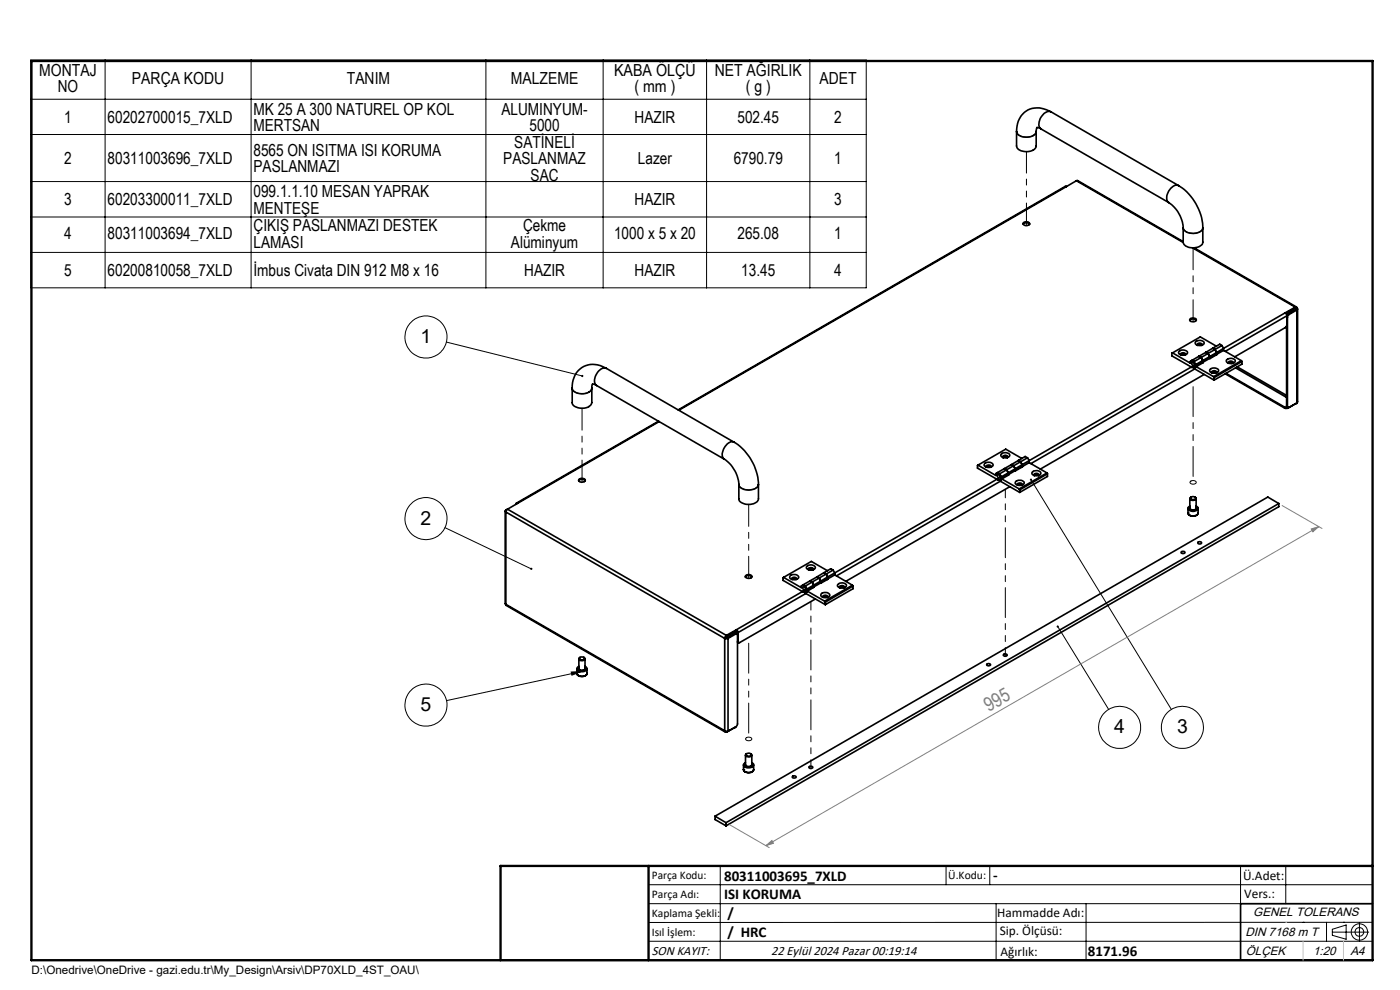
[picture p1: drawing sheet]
<svg xmlns="http://www.w3.org/2000/svg" width="297mm" height="210mm" viewBox="0 0 297 210" stroke-linecap="round" stroke-linejoin="round" font-family="sans-serif">
<g fill="none" stroke="#000" stroke-width=".35">
<path d="M215.7 27.9v3.1a2.25 2.25 0 0 0 3 1.1l.7-.4 .4-.6v-3.2M215.7 27.9a2.25 2.25 0 0 0 3 1.1l.7-.4 .4-.7M220 27l.8 .3M220 27l-.2 .9M220.8 27.3l27.1 15.7M222.9 23.7a4.6 4.6 0 0 0-6.5 1.2l-.5 1.3-.2 1.7M222.9 23.7a2.15 2.15 0 0 0-2.3 1.8 1.5 1.5 0 0 0 .2 1.8M222.9 23.7l27.1 15.7M226.2 39.6l-.2-.1-82.1 47.5M226.2 39.6l-82.2 47.4M228.4 38.3h.2l22.4 13M228.4 38.3l-2.2 1.3"/>
<path d="M228.4 38.3l22.6 13.1M250 39.4a11.1 11.1 0 0 1 5.2 8.9M250 39.4a1.78 1.78 0 0 0-2.1 1.1 1.86 1.86 0 0 0 0 2.5M217.1 47.5a.9 .9 0 0 1 1.3 0M217.2 47.2a.83 .83 0 0 1 1.2 .3 .75 .75 0 0 1-.7 .4 .75 .75 0 0 1-.6-.6zM247.9 43a7 7 0 0 1 3.1 5.3M251 48.3v3.1a2.17 2.17 0 0 0 2.8 1.1 1.34 1.34 0 0 0 1.4-1.1v-3.1M251 48.3a1.86 1.86 0 0 0 2.2 1.2 1.88 1.88 0 0 0 2-1.2M253 52.6l21.8 12.5M253.3 52.6l21.7 12.5M128.6 78.1a4.6 4.6 0 0 0-5-.2 4.6 4.6 0 0 0-2.2 4.4M128.6 78.1a2.44 2.44 0 0 0-2.5 2.8l.1 .5 .3 .4"/>
<path d="M128.6 78.1l27.1 15.7M248.7 74.9l3.8 2.1v-.3l.4-.3M248.7 74.9h-.1v.6l4.3 2.5M250.2 74.5a1.17 1.17 0 0 1 1.7 .2 1.06 1.06 0 0 1-.9 .7 1.06 1.06 0 0 1-1-.6zM250.5 75.3a.5 .5 0 0 1 .5-.5 .5 .5 0 0 1 .5 .5M250.5 75.3h.9zM252.4 68a.9 .9 0 0 1 1.4 0M252.5 67.6a.83 .83 0 0 1 1.3 .3 .85 .85 0 0 1-1.4-.1zM252.7 77.8l-34.4 19.9M252.9 76.9a.42 .42 0 0 1 .4 .2 .42 .42 0 0 1-.1 .5l-.3-.2zM252.9 76.4l.4 .3M253 77.9l-.1 .1"/>
<path d="M253.3 78.1l4.3 2.5M253.3 76.7l.4 .6M253.4 78.3l-34.7 20M253.6 72.6a1.22 1.22 0 0 1 1.8 .1 1.06 1.06 0 0 1-.9 .6 1.06 1.06 0 0 1-1-.6zM253.7 77.6a.41 .41 0 0 1-.3 .4 .41 .41 0 0 1-.5-.2v.2M253.7 77.3v.3M253.8 77.8l-.2 .2-.3 .1M253.8 77.8l3.7 2.1M253.8 77.8l-.5 .3M254 73.2a.48 .48 0 0 1 .5-.4 .48 .48 0 0 1 .5 .4M254.1 73.3l.3-.2 .6 .2-.5-.2zM254.3 75.6l-1.4 .8"/>
<path d="M254.3 75.6l.5 .2M254.8 75.8l.4 .7v.4M254.8 75.8l-1.5 .9M255.1 77l.1-.3-1.5 .9M255.2 76.9l-1.7 1.1M255.4 79.4l-34.7 20.1M255.8 74.7l.5 .3M255.8 74.7l-1.5 .9M256.3 75l.3 .6M256.3 75l-1.5 .8M256.6 75.6l-2.9 1.7M256.6 75.6v.4"/>
<path d="M256.6 76l-1.4 .9M256.8 78.3a1.21 1.21 0 0 1 1.7 .3 1.06 1.06 0 0 1-.9 .6 1.06 1.06 0 0 1-1-.6zM257.1 79.1a.5 .5 0 0 1 .5-.5 .5 .5 0 0 1 .5 .5M257.1 79.1h.9M257.3 73.9l.4 .2 .4 .7M257.3 73.9l-1.5 .8M257.5 79.9l.1 .2M258 75.3l.1-.3-1.5 .9M258.1 73.4l-3.5-1.9-5.9 3.4M258.1 74.8l-1.5 .8M258.1 74.8v.4M258.1 75.2l-1.5 .8"/>
<path d="M259.2 73.3l-2.9 1.7M259.2 73.3l-.4-.3-1.5 .9M259.2 73.3l.4 .6M259.6 74.3l-1.5 .9M259.6 74.3l3.7 2.2M259.6 73.9l-1.5 .9M259.6 73.9v.4M259.9 79.3l12.6 7.3M260.1 79.2l12.4 7.2M260.3 76.3a1.17 1.17 0 0 1 1.7 .2 1.06 1.06 0 0 1-.9 .6 1.06 1.06 0 0 1-1-.6zM260.6 77a.48 .48 0 0 1 .5-.4 .48 .48 0 0 1 .5 .4l-.5-.1-.4 .2M260.9 76.9l.3 .2"/>
<path d="M262.1 78l10.8 6.3M262.5 77.8l10.4 6.1M263.3 76.5l.2 .2M263.3 76.5l-5.8 3.4M263.5 76.7l-5.9 3.4M263.5 76.7v.5l-5.9 3.4M272.7 66.3l.3 .7M272.7 66.3l-13.1 7.6M272.9 69.1v17M273 67v2l-.3 .5-10.8 6.2M273 67l-13.1 7.5M273 67.2l.1 .1"/>
<path d="M273.1 67.3v18.9M273.3 66.6l-.3 .3M273.3 66.6l.2 .1M273.5 66.7l-.4 .6M274.8 65.1h.2l.1 .2M274.8 65.3l.2 .1M274.8 65.1l-2.1 1.2M274.8 65.3l-2 1.2M275 65.4v.2M275 65.6l-1.7 1M275.1 65.3l.2 .2-.2 .2M275.1 65.3l-.1 .1"/>
<path d="M275.1 65.7v19.8M275.1 65.7l-1.6 1M275.3 65.5v19.8l-.2 .2M121.4 82.3v3.1a1.95 1.95 0 0 0 2.3 1.2 1.84 1.84 0 0 0 1.9-1.2v-3.1M121.4 82.3a1.66 1.66 0 0 0 1.9 1.2 1.94 1.94 0 0 0 2.3-1.2M126.5 81.8l-.4-.2a.35 .35 0 0 0-.4-.1 .35 .35 0 0 0-.1 .4v.4M126.5 81.8l27.1 15.6M139.7 89.4l-30.2 17.3M139.8 89.4l-30 17.4M153.6 97.4a7.2 7.2 0 0 1 3.1 5.4M155.7 93.8a11.2 11.2 0 0 1 5.2 9M155.7 93.8a2.05 2.05 0 0 0-2.3 1.8 1.42 1.42 0 0 0 .2 1.8"/>
<path d="M207.5 98.7l3.7 2.2v-.4l.4-.2M207.5 98.7l-.1 .6 4.3 2.5M208.9 98.3a1.11 1.11 0 0 1 1.8 .4 1.14 1.14 0 0 1-1.9-.1zM209.2 99.1a.5 .5 0 0 1 .5-.5 .5 .5 0 0 1 .5 .5M209.3 99.1h.8zM212.4 96.3a1.17 1.17 0 0 1 1.8 .2 1.06 1.06 0 0 1-.9 .6 1.06 1.06 0 0 1-1-.6zM212.8 97a.5 .5 0 0 1 .5-.4 .5 .5 0 0 1 .4 .4M212.9 97l.5-.1 .3 .2-.4-.2zM213.1 99.4l.4 .3M213.5 99.7l-1.4 .8M213.5 99.7l.4 .6M214.6 98.6l-3 1.7"/>
<path d="M214.6 98.6l.4 .2 .4 .6M215.4 99.4v.4M215.4 99.8l-1.5 .9M215.4 99.4l-1.5 .9M216 97.7l.5 .3 .4 .6M216 97.7l-1.4 .9M216.8 99.1l.1-.3-1.5 .9M216.8 97.3l-3.4-2-5.9 3.4M216.9 98.6l-1.5 .8M216.9 98.6v.4M216.9 99l-1.5 .8M218 97.1l-4.5 2.6"/>
<path d="M218 97.1l.3 .6M218 97.1l-.5-.3-1.5 .9M218.3 97.7l-1.4 .9M218.3 98.1l-1.4 .9M218.3 98.1l3.8 2.2M218.3 97.7v.4M257.6 80.1v.5M272.5 86.4h.7M272.5 86.6h.7M272.5 86.4v.2M272.9 86.1l.3 .5M272.9 86.1l.2 .1"/>
<path d="M273.1 86.2l.1 .2h.3M274.9 85.6h.1M275.1 85.5l-1.9 1.1M107.2 108.4v19.7l.1 .1M107.3 108.6l46.4 26.8M107.3 108.6v19.6M107.7 108l-.4 .6M107.7 108l-.5 .3 .1 .3M107.7 108l46.4 26.8M109.8 106.8l-.3-.1-.1 .3M109.8 106.8l-2.1 1.2M122.8 102a.9 .9 0 0 1 1.3 0"/>
<path d="M122.9 101.6a.82 .82 0 0 1 1.2 .3 .83 .83 0 0 1-1.4 0zM156.7 102.8v3a1.78 1.78 0 0 0 2.2 1.2 1.76 1.76 0 0 0 2-1.2v-3M156.7 102.8a1.78 1.78 0 0 0 2.2 1.2 1.89 1.89 0 0 0 2-1.2M211.5 101.7l-34.4 19.8M211.6 100.7a.39 .39 0 0 1 .4 .2 .39 .39 0 0 1-.1 .5l-.3-.2zM211.6 100.3l.5 .2M211.8 101.7l-.1 .1M212.1 101.9l4.2 2.5M212.1 100.5l.3 .6M212.2 102.1l-34.8 20.1M212.4 101.4a.41 .41 0 0 1-.3 .4 .41 .41 0 0 1-.4-.2v.2M212.4 101.1v.3"/>
<path d="M212.5 101.6l-.4 .3M212.5 101.6l-.1 .2-.3 .1M212.5 101.6l-.2 .2M212.5 101.6l3.7 2.1M213.8 100.8l.1-.3-1.5 .9M213.9 100.3l-1.5 .8M213.9 100.3v.4M213.9 100.7l-1.4 .9M214.2 103.2l-34.8 20.1M215.5 102.1a1.21 1.21 0 0 1 1.8 .3 1.06 1.06 0 0 1-1 .6 1.06 1.06 0 0 1-.9-.6zM215.8 102.9a.5 .5 0 0 1 .5-.4 .5 .5 0 0 1 .5 .4M215.9 102.9h.8"/>
<path d="M216.2 103.7l.1 .2M216.3 103.9v.5M218.9 100.2a1.22 1.22 0 0 1 1.9 .1 1.06 1.06 0 0 1-.9 .6 1.06 1.06 0 0 1-1-.5zM219.4 100.9a.5 .5 0 0 1 .5-.5 .5 .5 0 0 1 .4 .5M219.4 100.9l.4-.2 .5 .2M222.1 100.3l.1 .2M222.1 100.3l-5.9 3.4M222.2 100.5l-5.9 3.4M222.2 100.5v.6l-5.9 3.3M250.7 117l.3-.1 .4 .2a.4 .4 0 0 1-.4 .3 .4 .4 0 0 1-.4-.3zM252 108.8h.1M252 108.8a1.26 1.26 0 0 0 2.2 0"/>
<path d="M252 107.8v1M252.4 107.3a.52 .52 0 0 0-.4 .6 .52 .52 0 0 0 .5 .5 1.3 1.3 0 0 0 1.7-.6l-.4-.5M252.4 105.8v2a.77 .77 0 0 0 1.4 0v-2M252.4 107.7a.71 .71 0 0 0 .5 .6 .71 .71 0 0 0 .8-.2l.1-.4M252.6 105.5a.58 .58 0 0 1 1 .3 .54 .54 0 0 1-.6 .2 .54 .54 0 0 1-.4-.5zM252.7 105.4a.38 .38 0 0 0-.2 .5 .38 .38 0 0 0 .5 .2 .45 .45 0 0 0 .6 0 .45 .45 0 0 0 0-.6l-.1-.1M254.2 108.8a1.21 1.21 0 0 1-2.2 .1M254.2 107.8v1M254.2 115l.3-.1 .4 .2a.4 .4 0 0 1-.4 .3 .4 .4 0 0 1-.4-.3zM271.3 106.8l-117.3 67.7M271.3 106.8l-2.3-1.4-117.3 67.7M271.3 106.8v.7l-117.3 67.7"/>
<path d="M107.3 128.2l.1 .2M107.3 128.2l46.4 26.8M107.4 128.4l46.5 26.9M122.8 139.8v2a.74 .74 0 0 0 1.3 0v-2M123 139.5a.66 .66 0 0 1 1 .2 .63 .63 0 0 1-1.1-.1zM123 139.4a.34 .34 0 0 0-.2 .4 .34 .34 0 0 0 .4 .3 .59 .59 0 0 0 .9-.4l-.2-.3M153.7 135.4h.7M153.7 135.4v19.6M153.9 135.3l-.2 .1M154.1 134.8l-.4 .6M154.4 135.4v19.7l-.7-.1M155.9 134.4l-1.7 1-.3-.1"/>
<path d="M155.9 134.4h.5M155.9 134.4l.2 .1M156.1 134.5l.1-.1 .3 .2v19l-.3 .5-2 1.2M156.1 134.5l-1.7 .9M156.2 133.8l-2.1 1.2-.2 .3M156.2 133.6l.4 .6M156.2 133.8l.2 .3M156.2 133.6l-2.1 1.2M156.2 133.6v.2M156.4 134.1l.2 .1M156.4 134.1v.4M156.5 136.2l.2 .1"/>
<path d="M156.5 136l.1 .1M156.6 134.2v1.9M158.1 122.4a.98 .98 0 0 1 1.4 0M158.3 122.1a.75 .75 0 0 1 1.2 .3 .82 .82 0 0 1-1.4-.1zM166.2 122.5l3.8 2.2v-.4l.4-.2M166.2 122.5l-.1 .6 4.3 2.5M167.6 122.1a1.14 1.14 0 0 1 1.8 .4 1.23 1.23 0 0 1-1.9 0zM168 122.9a.5 .5 0 0 1 .5-.5 .5 .5 0 0 1 .5 .5M168 122.9h.9zM170.3 125.5l-14.1 8.1M170.4 124.1l.5 .2M170.4 124.5a.42 .42 0 0 1 .4 .2 .42 .42 0 0 1-.1 .5l-.4-.4z"/>
<path d="M170.5 125.5l-.1 .1M170.8 125.7l4.3 2.6M170.9 124.3l.3 .6M171 125.9l-14.4 8.3M171.1 120.2a1.09 1.09 0 0 1 1.9 .3 1.14 1.14 0 0 1-1.9-.1zM171.2 125.2a.37 .37 0 0 1-.2 .4 .37 .37 0 0 1-.4-.1l-.2-.1v.2M171.2 124.9v.3M171.2 125.4l-.2 .2M171.2 125.4l-.4 .3M171.3 125.4l-.1 .2-.4 .1M171.3 125.4l3.6 2.1M171.5 120.9a.5 .5 0 0 1 .5-.5 .5 .5 0 0 1 .5 .5"/>
<path d="M171.6 120.9l.5-.2 .3 .2-.4-.2zM171.8 123.2l.5 .3M172.3 123.5l-1.4 .8M172.3 123.5l.3 .6M172.6 124.6v-.3l-1.4 .9M172.6 124.1l-1.4 .8M172.6 124.1v.4M172.6 124.5l-1.3 .9M173 127.1l-16.1 9.2h-.2l-.1-.2M173.3 122.4l-2.9 1.7M173.3 122.4l.5 .2 .3 .7M174.1 123.3v.3"/>
<path d="M174.1 123.6l-1.5 .9M174.1 123.3l-1.5 .8M174.2 125.9a1.14 1.14 0 0 1 1.8 .4 1.14 1.14 0 0 1-1.9-.1zM174.6 126.7a.5 .5 0 0 1 .5-.4 .5 .5 0 0 1 .5 .4M174.6 126.7h.9M174.8 121.5l.5 .3 .3 .6M174.8 121.5l-1.5 .9M174.9 127.5l.2 .2M175.1 127.7v.6M175.5 122.9l.1-.2-1.5 .8M175.5 121.1l-3.4-2-5.9 3.4M175.6 122.4l-1.5 .9"/>
<path d="M175.6 122.4v.4M175.6 122.8l-1.5 .8M176.7 120.9l-4.4 2.6M176.7 120.9l.4 .6M176.7 120.9l-.5-.3-1.4 .9M177.1 121.5l-1.5 .9M177.1 121.9l-1.5 .9M177.1 121.9l3.7 2.2M177.1 121.5v.4M177.7 124a1.22 1.22 0 0 1 1.9 .1 1.06 1.06 0 0 1-1 .6 1.06 1.06 0 0 1-.9-.5zM178.1 124.7v-.1a.5 .5 0 0 1 .5-.4 .5 .5 0 0 1 .5 .5M178.2 124.7l.5-.1 .3 .1"/>
<path d="M178.2 124.7h.1M180.8 124.1l.2 .2M180.8 124.1l-5.9 3.4M181 124.3l-5.9 3.4M181 124.3v.6l-5.9 3.4M213 138.8l.3-.1 .3 .2a.4 .4 0 0 1-.3 .3 .4 .4 0 0 1-.4-.3zM122.4 141.8v1.1M122.8 141.3a.57 .57 0 0 0-.4 .8 .57 .57 0 0 0 .7 .3 .85 .85 0 0 0 .9 0 .85 .85 0 0 0 .4-.8l-.3-.3M122.8 141.7a.48 .48 0 0 0 .1 .5 .48 .48 0 0 0 .6 .1l.5-.2 .1-.4M124.5 142.8a1.21 1.21 0 0 1-2.1 .1M124.5 142.8a1.24 1.24 0 0 1-2.1 .1M124.5 141.8v1"/>
<path d="M153.7 155l.2 .2 .3 .1M154.2 155.1v.2M155.9 154.3h.1M158.3 159.9a.66 .66 0 0 1 1 .2 .6 .6 0 0 1-.5 .3 .6 .6 0 0 1-.5-.4zM158.4 159.9l-.2 .1a.69 .69 0 0 0 .5 .6 .69 .69 0 0 0 .8-.3v-.3l-.3-.1M209.4 140.8l.3-.1 .4 .2a.4 .4 0 0 1-.4 .3 .4 .4 0 0 1-.4-.3zM151.7 173.1l2.3 1.4M151.7 173.1v.7l2.3 1.4M154 174.5v.7M157.7 163.3h.1M157.7 163.3a1.26 1.26 0 0 0 2.2 0M157.7 162.3v1"/>
<path d="M158.2 161.8a.51 .51 0 0 0-.5 .5 .51 .51 0 0 0 .6 .5 1.11 1.11 0 0 0 1.6-.7l-.4-.3M158.2 160.2v2a.77 .77 0 0 0 1.3 0v-2M158.2 162.1a.64 .64 0 0 0 .3 .6 .64 .64 0 0 0 .7-.1l.3-.2v-.3M159.9 163.2a1.18 1.18 0 0 1-1.1 .7 1.18 1.18 0 0 1-1.1-.6M159.9 162.3v1M168.2 164.6h.3l.4 .1a.4 .4 0 0 1-.4 .4 .4 .4 0 0 1-.4-.4zM171.6 162.7a.43 .43 0 0 1 .5-.2 .43 .43 0 0 1 .3 .4 .42 .42 0 0 1-.4 .2 .42 .42 0 0 1-.4-.4zM291.2 191.7h-28v12M106.2 203.7h185"/>
</g>
<g fill="none" stroke="#000" stroke-width=".21" stroke-dasharray="6.3 1.3 1.3 1.3 1.3 1.3">
<path d="M215.7 27.9a2.16 2.16 0 0 0 2.8 1.1 1.4 1.4 0 0 0 1.3-1.1M217.1 47.5a.93 .93 0 0 1 1.2-.2M218.3 47.3l.1 .2M254.6 49.1a2.72 2.72 0 0 1-3.5-.6l-.1-.2M255.2 48.3l-.2 .5-.4 .3M124.9 83.2a2.72 2.72 0 0 1-3.5-.7v-.2M125.6 82.3l-.2 .5-.5 .4M213.3 96.9v.2M213.8 97a.49 .49 0 0 0-.5-.4 .49 .49 0 0 0-.5 .4M156.7 102.7a2.16 2.16 0 0 0 2.9 1.1 1.4 1.4 0 0 0 1.3-1.1M252.6 102a.41 .41 0 0 0 0 .6 .41 .41 0 0 0 .5 .1h.2a.4 .4 0 0 0 .5-.5 .4 .4 0 0 0-.6-.3l-.6 .1M172 120.7v.2"/>
<path d="M172.5 120.8a.49 .49 0 0 0-.5-.4 .49 .49 0 0 0-.5 .4M158.4 156.5a.41 .41 0 0 0-.1 .5 .41 .41 0 0 0 .6 .1h.1a.4 .4 0 0 0 .5-.5 .4 .4 0 0 0-.6-.2l-.5 .1"/>
</g>
<path d="M217.8 32.1v15.5" fill="none" stroke="#000" stroke-width=".21" stroke-dasharray="6.3 1.3 1.3 1.3 1.3 1.3" stroke-dashoffset="1.8"/>
<path d="M253.1 52.6v15.6M123.5 86.6v15.7M158.8 107v15.7" fill="none" stroke="#000" stroke-width=".21" stroke-dasharray="6.3 1.3 1.3 1.3 1.3 1.3" stroke-dashoffset="1.7"/>
<path d="M253.1 80.8v21.5M158.8 135.2v21.5" fill="none" stroke="#000" stroke-width=".21" stroke-dasharray="6.3 1.3 1.3 1.3 1.3 1.3" stroke-dashoffset="-1.3"/>
<path d="M213.3 103.8v35.4M172 127.6v35.4" fill="none" stroke="#000" stroke-width=".21" stroke-dasharray="6.3 1.3 1.3 1.3 1.3 1.3" stroke-dashoffset="4.5"/>
<g fill="none" stroke="#000" stroke-width=".21">
<path d="M6.5 12.7h177.3v48.4h-177.3zM22.3 12.7v48.4M53.3 12.7v48.4M103.1 12.7v48.4M128 12.7v48.4M149.9 12.7v48.4M171.8 12.7v48.4M6.5 21.1h177.3M6.5 28.5h177.3M6.5 38.5h177.3M6.5 46h177.3M6.5 53.5h177.3"/>
<path d="M94.7 72.6l28.8 7.2M94.4 111.9l18.3 8.8M218.7 101.8l29.8 48.7M224.4 132.9l10.8 17.6M121.2 142.5h2l-1.9 .7zM123.2 142.5l-28.5 6.1M137.6 187.7h153.6M137.6 191.7h153.6M137.6 199.7h153.6M152.8 183.7v20M200.7 183.7v4M210 183.7v4"/>
<path d="M211.3 191.7v12M230.4 191.7v12M263.2 183.7v20M272.8 183.7v8M276.4 195.6h.1M281.4 195.6v4.1M282.6 197.7h7.8M282.6 197.1l3-.9v3l-3-.8zM285 195.6h.1M288.4 195.8v3.8M291.2 195.6l-153.6 .1"/>
<circle cx="90.4" cy="71.5" r="4.5"/>
<circle cx="90.4" cy="110" r="4.5"/>
<circle cx="90.4" cy="149.6" r="4.5"/>
<circle cx="237.5" cy="154.3" r="4.5"/>
<circle cx="250.8" cy="154.3" r="4.5"/>
<circle cx="288.4" cy="197.7" r="1.74"/>
<circle cx="288.4" cy="197.7" r=".93"/>
</g>
<path d="M272 107.2l8.5 4.9M278.2 112.2l1.6-.5-1.3 1.1zM279.8 111.7l-117.3 67.7M154.8 174.9l8.4 4.9M162.5 179.4l1.3-1.1 .3 .6z" fill="none" stroke="#808080" stroke-width=".21"/>
<path d="M6.7 12.9h284.5v190.8h-284.5zM137.6 183.7v20M291.2 183.7h-185v20" fill="none" stroke="#000" stroke-width=".5"/>
<path d="M272.8 195.6h.1M276.4 199.7v4M285 199.7v4" fill="none" stroke="#c0c0c0" stroke-width=".21"/>
<path d="M123.4 79.6l-.1 .1a.22 .22 0 0 0 .2 .3 .22 .22 0 0 0 .3-.2h-.3h.3a.22 .22 0 0 0-.2-.2 .22 .22 0 0 0-.2 0zM112.6 120.5v.4l.3-.1-.2-.1h.2v-.2zM121.2 142.5h2l-1.9 .7zM224.3 132.7a.24 .24 0 0 0 0 .4 .24 .24 0 0 0 .3-.2 .24 .24 0 0 0-.3-.2l.1 .2zM218.6 101.6a.24 .24 0 0 0 0 .4 .24 .24 0 0 0 .4-.2 .24 .24 0 0 0-.3-.3v.3z" fill="#000"/>
<path d="M162.5 179.4l1.3-1.1 .3 .6zM278.2 112.2l1.6-.5-1.3 1.1z" fill="#808080"/>
<g font-size="4.1">
<text x="89.2" y="72.8">1</text>
<text x="89.2" y="111.3">2</text>
<text x="89.2" y="150.9">5</text>
<text x="236.4" y="155.6">4</text>
<text x="249.7" y="155.6">3</text>
</g>
<text font-size="4.1" fill="#808080" x="209.8" y="151" transform="rotate(-30 209.8 151)">995</text>
<g font-size="3.5">
<text x="8.3" y="16.1">MONTAJ</text>
<text x="28" y="17.8">PARÇA KODU</text>
<text x="73.6" y="17.8">TANIM</text>
<text x="108.4" y="17.8">MALZEME</text>
<text x="130.3" y="16.1">KABA ÖLÇÜ</text>
<text x="151.6" y="16.1">NET AĞIRLIK</text>
<text x="173.9" y="17.8">ADET</text>
<text x="12.3" y="19.6">NO</text>
<text x="134.6" y="19.6">( mm )</text>
<text x="158.2" y="19.6">( g )</text>
<text x="13.6" y="26.1">1</text>
<text x="22.8" y="26.1">60202700015_7XLD</text>
<text x="53.8" y="24.3">MK 25 A 300 NATUREL OP KOL</text>
<text x="53.8" y="27.8">MERTSAN</text>
<text x="106.4" y="24.3">ALUMINYUM-</text>
<text x="112.3" y="27.8">5000</text>
<text x="134.6" y="26.1">HAZIR</text>
<text x="156.4" y="26.1">502.45</text>
<text x="177" y="26.1">2</text>
<text x="13.6" y="34.8">2</text>
<text x="22.8" y="34.8">80311003696_7XLD</text>
<text x="53.8" y="33.1">8565 ON ISITMA ISI KORUMA</text>
<text x="106.8" y="34.8">PASLANMAZ</text>
<text x="109.1" y="31.3">SATİNELİ</text>
<text x="135.3" y="34.8">Lazer</text>
<text x="155.6" y="34.8">6790.79</text>
<text x="177" y="34.8">1</text>
<text x="53.8" y="36.6">PASLANMAZI</text>
<text x="53.8" y="41.8">099.1.1.10 MESAN YAPRAK</text>
<text x="112.6" y="38.3">SAC</text>
<text x="13.6" y="43.6">3</text>
<text x="22.8" y="43.6">60203300011_7XLD</text>
<text x="53.8" y="45.3">MENTEŞE</text>
<text x="134.6" y="43.6">HAZIR</text>
<text x="177" y="43.6">3</text>
<text x="13.6" y="50.8">4</text>
<text x="22.8" y="50.8">80311003694_7XLD</text>
<text x="53.8" y="49">ÇIKIŞ PASLANMAZI DESTEK</text>
<text x="53.8" y="52.5">LAMASI</text>
<text x="108.4" y="52.5">Alüminyum</text>
<text x="111" y="49">Çekme</text>
<text x="130.3" y="50.8">1000 x 5 x 20</text>
<text x="156.4" y="50.8">265.08</text>
<text x="177" y="50.8">1</text>
<text x="13.6" y="58.6">5</text>
<text x="22.8" y="58.6">60200810058_7XLD</text>
<text x="53.8" y="58.6">İmbus Civata DIN 912 M8 x 16</text>
<text x="111.2" y="58.6">HAZIR</text>
<text x="134.6" y="58.6">HAZIR</text>
<text x="157.2" y="58.6">13.45</text>
<text x="177" y="58.6">4</text>
</g>
<g font-size="3.2">
<text x="153.6" y="186.8">80311003695_7XLD</text>
<text x="153.6" y="190.8">ISI KORUMA</text>
<text x="210.7" y="186.6">-</text>
<text x="154.3" y="194.8">/</text>
<text x="154.3" y="198.8">/ HRC</text>
<text x="230.8" y="202.8">8171.96</text>
</g>
<g font-size="2.8">
<text x="263.7" y="186.7">Ü.Adet:</text>
<text x="263.9" y="190.5">Vers.:</text>
<text x="211.5" y="194.5">Hammadde Adı:</text>
<text x="138.3" y="202.6">SON KAYIT:</text>
<text x="163.6" y="202.6">22 Eylül 2024 Pazar 00:19:14</text>
<text x="212.1" y="198.4">Sip. Ölçüsü:</text>
<text x="212.2" y="202.7">Ağırlık:</text>
</g>
<g font-size="2.6">
<text x="265.9" y="194.4">GENEL TOLERANS</text>
<text x="264.2" y="198.5">DIN 7168 m T</text>
<text x="264.3" y="202.6">ÖLÇEK</text>
<text x="278.5" y="202.6">1:20</text>
<text x="286.5" y="202.6">A4</text>
</g>
<g font-size="2.5">
<text x="138.3" y="186.4">Parça Kodu:</text>
<text x="138.3" y="190.5">Parça Adı:</text>
<text x="201.2" y="186.5">Ü.Kodu:</text>
<text x="138.3" y="194.5">Kaplama Şekli:</text>
<text x="138.3" y="198.6">Isıl İşlem:</text>
<text x="6.7" y="206.7">D:\Onedrive\OneDrive - gazi.edu.tr\My_Design\Arsiv\DP70XLD_4ST_OAU\</text>
</g>
</svg>
